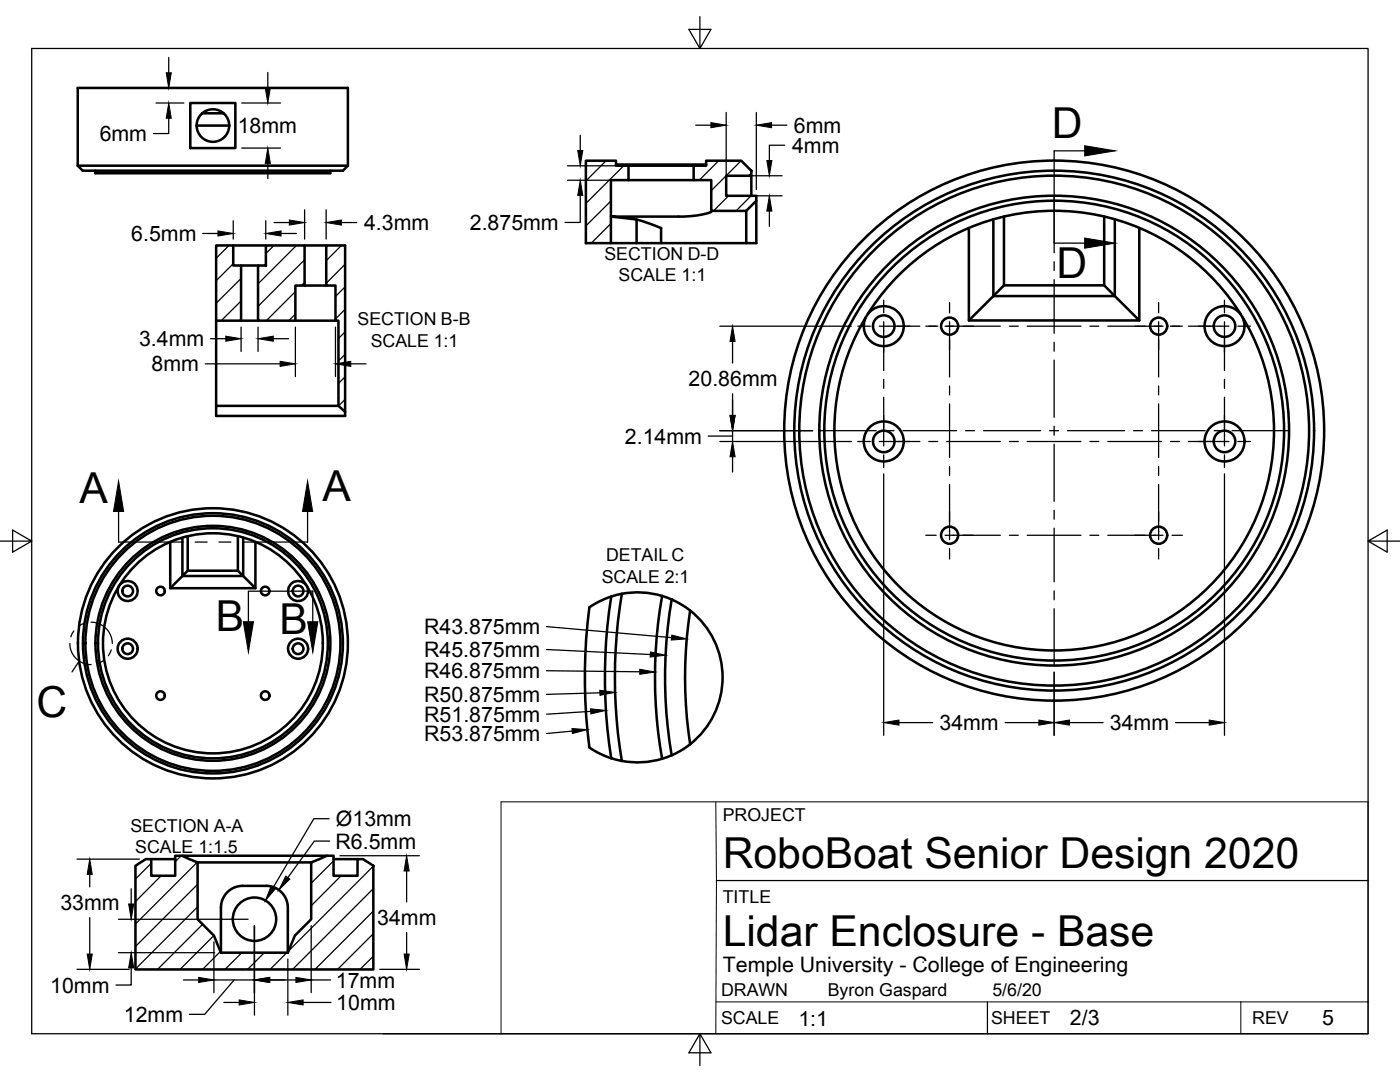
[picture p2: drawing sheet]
<svg xmlns="http://www.w3.org/2000/svg" width="279mm" height="216mm" viewBox="0 0 279 216" stroke-linecap="round" stroke-linejoin="round" font-family="sans-serif">
<!-- layer: Visible -->
<g fill="none" stroke="#000" stroke-width=".51">
<path d="M15.5 17.5h53.9v15.6l-1 1h-51.9l-1-1zM15.5 33.1h53.9M19 34.1v.5h46.9v-.5M38 20.6h9v8.9h-9zM39.2 25.1h6.5M40.3 22.6h4.3M116.9 32.1h6v1h2.5v2.8h-3.5v12.6h-5zM122.9 32.8h18M125.4 35.9h13M125.4 33.1h13M138.4 33.1h2.5v-1h7l2 2v1h-5v4h6v1l-2 2h-7v-6.2h-3.5zM149.9 35.1v4"/>
<path d="M46.5 49h-3.4v34h25.8v-34h-3.8v8h1.9v7h.5v17M46.5 49v4h1.6v11h-5M46.5 49h6.6M48.1 53h3.4M53.1 49h7.7v8h-1.9v7h-7.4v-11h1.6zM60.8 57h4.3M60.8 49h4.3M127 43.8l4.9 1.7v3M141.9 42.1l-.2 .3-1 .3-3.9 .5h-14.9l5.1 .6v4.7M148.9 42.1v6.4M150.9 40.1v8.4h-29M193.4 45.5v18.4h34v-18.4"/>
<path d="M200.4 43.2v13.7l-2.2 2.2v-15.3M200.4 56.9h20M220.4 43.2v13.7l2.1 2.2h-24.3l-4.8 4.8M222.5 43.8v15.3l4.9 4.8M48.1 64h3.4M58.9 64h8.1M173.2 62.7a4 4 0 0 1 6.7 .6 4 4 0 0 1-3.5 5.8 4 4 0 0 1-3.6-5.8M247.6 62.7a4 4 0 0 0-6.8 .6 4 4 0 0 0 3.6 5.8 4 4 0 0 0 3.5-5.8M43.1 81h24.4M67.5 81l1.4 1.2M23.9 116.7a2 2 0 0 1 3.4 .3 2 2 0 0 1-1.8 2.9 2 2 0 0 1-1.8-2.9M34 108.1v9.3h17v-9.3"/>
<path d="M37.5 107v6.9l-1.1 1v-7.6M37.5 113.9h10M47.5 107v6.9l1 1h-12.1l-2.4 2.5M48.5 107.3v7.6l2.5 2.5M61.1 116.7a2 2 0 0 0-3.4 .3 2 2 0 0 0 1.8 2.9 2 2 0 0 0 1.8-2.9M122 119a16.5 16.5 0 0 0-4.4 2.2 108.8 108.8 0 0 0 0 27.9 16.5 16.5 0 0 0 4.4 2.2M122 119a103.9 103.9 0 0 0 0 32.3M124.1 118.5a17 17 0 0 1 9.9 1.1M124.1 118.5l-2.1 .5M124.1 118.5a101.8 101.8 0 0 0 0 33.3M132.1 118.9a93.9 93.9 0 0 0 0 32.5M134 119.6l2.2 1.1 1.5 1.1"/>
<path d="M134 119.6a92.1 92.1 0 0 0 0 31.1M137.7 121.8a88 88 0 0 0 0 26.7M137.7 121.8a17 17 0 0 1 0 26.7M134 150.7a17 17 0 0 1-12 .6M137.7 148.5l-1.5 1.1-2.2 1.1M27 172.8l1.3-.9a2.07 2.07 0 0 1 1.9-.5v3.4h4.8v-4a4.8 4.8 0 0 1 2.9 .7l1.5 .6v11.3l3.3 3.3 1.4 3.4h13.3l1.4-3.4 3.3-3.3v-11.3l1.9-.8a4.1 4.1 0 0 1 2.6-.5v4h4.8v-3.4a2.48 2.48 0 0 1 2 .7l1.1 .7v20.6h-47.5zM30.2 171.4h4.8M36.3 170.8h28.9M39.4 172.1h22.7M66.6 171.4h4.8M44.1 190.1v-9.1l.2-1.2 .5-1.1 1-1 1-.6 1.3-.3h5.3l.9 .1 1.4 .7 1 1.1 .6 1.1 .1 1.2v9.1"/>
<circle cx="42.5" cy="25.1" r="3.2"/>
<circle cx="176.4" cy="65.1" r="2.15"/>
<circle cx="189.5" cy="65.1" r="1.7"/>
<circle cx="231.2" cy="65.1" r="1.7"/>
<circle cx="244.4" cy="65.1" r="2.15"/>
<circle cx="176.4" cy="88.1" r="4"/>
<circle cx="176.4" cy="88.1" r="2.15"/>
<circle cx="210.4" cy="85.9" r="51.9"/>
<circle cx="210.4" cy="85.9" r="43.9"/>
<circle cx="210.4" cy="85.9" r="45.9"/>
<circle cx="210.4" cy="85.9" r="46.9"/>
<circle cx="210.4" cy="85.9" r="50.9"/>
<circle cx="210.4" cy="85.9" r="53.9"/>
<circle cx="244.4" cy="88.1" r="4"/>
<circle cx="244.4" cy="88.1" r="2.15"/>
<circle cx="25.5" cy="117.9" r="1.07"/>
<circle cx="32" cy="117.9" r=".86"/>
<circle cx="52.9" cy="117.9" r=".86"/>
<circle cx="59.5" cy="117.9" r="1.07"/>
<circle cx="189.5" cy="106.8" r="1.7"/>
<circle cx="231.2" cy="106.8" r="1.7"/>
<circle cx="25.5" cy="129.4" r="2"/>
<circle cx="25.5" cy="129.4" r="1.07"/>
<circle cx="32" cy="138.8" r=".86"/>
<circle cx="42.5" cy="128.4" r="26"/>
<circle cx="42.5" cy="128.4" r="22"/>
<circle cx="42.5" cy="128.4" r="23.4"/>
<circle cx="42.5" cy="128.4" r="25.5"/>
<circle cx="42.5" cy="128.4" r="22.9"/>
<circle cx="42.5" cy="128.4" r="26.9"/>
<circle cx="52.9" cy="138.8" r=".86"/>
<circle cx="59.5" cy="129.4" r="2"/>
<circle cx="59.5" cy="129.4" r="1.07"/>
<circle cx="50.8" cy="183.4" r="4.3"/>
</g>
<!-- layer: Border -->
<path d="M6.3 9.7h266.7v196.6h-266.7zM139.7 3.3v6.4l2.2-3.8h-4.4l2.2 3.8M0 108h6.3l-3.8-2.2v4.4l3.8-2.2M273 108l3.8 2.2v-4.4l-3.8 2.2h6.4M139.7 206.3l-2.2 3.8h4.4l-2.2-3.8v6.3" fill="none" stroke="#000" stroke-width=".25"/>
<!-- layer: Titleblock -->
<path d="M143 175.7h130M197.1 199.9v6.4M76.4 206.3h196.6" fill="none" stroke="#000" stroke-width=".25"/>
<path d="M142.9 160l.1 15.7-.1 30.6M142.9 199.9h130.1M184.1 192h.1M247.6 199.9v6.4M100 206.3v-46.3h173v46.3" fill="none" stroke="#000" stroke-width=".2"/>
<!-- layer: Hatching -->
<g fill="none" stroke="#000" stroke-width=".25">
<path d="M121 32.1l-4.1 4M124.5 33.1l-7.6 7.5M143.4 32.1l-3.8 3.9M145.4 39.1l-3 3M147.9 32.1l-6 6M149.9 39.1l-3 3M149.9 34.5l-.5 .6M45.7 49l-2.6 2.5M46.5 52.6l-3.4 3.4M48.1 55.6l-5 4.9M54.7 49l-1.7 1.6M58.9 58.2l-5.8 5.8"/>
<path d="M59.2 49l-7.7 7.6M60.8 51.8l-9.3 9.3M60.8 56.3l-.7 .7M68.1 49l-3 3M68.9 52.7l-3.8 3.8M68.9 57.3l-1.9 1.9M121.9 40.1l-5 5M121.9 44.6l-3.9 3.9M48.1 60l-3.9 4M58.9 62.7l-1.3 1.3M68.9 61.7l-1.9 1.9M68.9 66.2l-1.4 1.3"/>
<path d="M68.9 70.7l-1.4 1.3M68.9 75.2l-1.4 1.3M68.9 79.7l-1.3 1.3M30.2 172.2l-3.1 3.2M32.2 174.8l-5.1 5.1M36.2 170.8l-1.2 1.1M39.3 172.1l-12.2 12.3M39.4 176.5l-12.3 12.3M66.6 171.8l-4.5 4.4M68.1 174.8l-6 5.9M71.4 171.4v.1M74.5 172.8l-16.9 16.9"/>
<path d="M74.5 177.3l-16.1 16.1M39.4 181l-12.3 12.3M40.4 184.4l-8.9 9M42.7 186.7l-6.8 6.7M44 189.8l-3.6 3.6M48.3 190.1l-3.4 3.3M52.7 190.1l-3.3 3.3M57.2 190.1l-3.3 3.3M74.5 181.8l-11.6 11.6M74.5 186.3l-7.1 7.1M74.5 190.8l-2.6 2.6"/>
</g>
<!-- layer: Annotations -->
<g fill="none" stroke="#000" stroke-width=".25">
<path d="M216.5 30.1h-6.1v18.4h6.1M23.7 102.1v6.1h12.9M38.9 108.2h2.4M43.7 108.2h2.4M61.4 102.1v6.1h-12.9M13.9 128.4a4.2 4.2 0 0 0 4.3 4.2M14.7 125.9l-.6 1.2M15.8 131.9l-1.4 2.2M16.8 124.4l-1.1 .6M18.2 124.2a4.2 4.2 0 0 1 4.2 4.2M20.7 131.8l-1.2 .6M22.2 129.7l-.6 1.2"/>
<path d="M49.6 124.1v-6.1h12.8v6.1"/>
</g>
<path d="M216.5 29.1l6.1 1-6.1 1zM216.5 47.5l6.1 1-6.1 1zM23.7 96l1 6.1h-2.1zM61.4 96l1 6.1h-2zM48.6 124.1h2l-1 6.1zM61.4 124.1h2l-1 6.1z" fill="#000" stroke="#000" stroke-width=".2"/>
<!-- layer: Dimensions -->
<g fill="none" stroke="#000" stroke-width=".25">
<path d="M16.8 17.6h19.4M33.7 11.5v3M53.4 14.5v3M31.1 20.6h5.6M33.7 23.6v3h-3.1M48.2 20.6h7.8M48.2 29.5h7.8M53.4 32.6v3M113.3 36h10.9M113.3 33.1h10.9M115.8 39v5.4h-3M115.8 27v3"/>
<path d="M138.8 25h3.1M144.9 22.4v15.4M146.2 39.1h9.9M146.2 35.1h9.9M150.9 22.4v15.4M154 25h3M156.6 29h-3.1v3M40.4 46.6h3.1M46.5 44v3.7M53 44v3.7M54.7 44.4h3M56.1 46.6h3"/>
<path d="M60.8 41.9v5.8M65.1 41.9v5.8M68.1 44.4h3.1M153.5 42.1v3.1M41 72.6h14.9M42 67.6h3.1M48.1 65.3v4.8M51.5 65.3v4.8M54.5 67.6h3.1M58.9 65.3v9.8M67 65.3v9.8M70 72.6h3"/>
<path d="M143.7 65.1h26.2M146.2 68.1v4.4M146.2 78.6v4.3M141.3 87h4.9M143.7 85.9h18.5M143.7 88.1h26.2M146.2 85.9v2.2M146.2 91.1v3.1M176.4 94.6v52.1M244.4 94.6v52.1M109.1 133.8l18.6 .2M109.1 129.6l20.7 1"/>
<path d="M109.1 125l24.9 2.2M119.7 138.2l-10.6 .4M210.4 134.1v12.6M114.2 145.9l-5.1 .5M117.9 141.9l-8.8 .6M179.4 144.2h6.7M200.6 144.2h6.7M213.4 144.2h6.8M234.6 144.2h6.7M15.4 171.4h12.5M17.9 174.5v2.5M26.2 177.3v3.1"/>
<path d="M65.7 163.4h-3.1l-8.1 13.7M65.8 167.8h-3.1l-5.3 7.3M67.8 170.8h15.9M81.2 173.8v6.2M15.4 193.4h10.4M17.9 183.1v7.3M23.6 190.1h19.2M23.6 183.4h25.9M26.2 193.1v3.5h-3.1M36.6 195.5h3M42.7 187.9v10.2M42.7 195.5h8.1"/>
<path d="M46.7 195.5l-5.8 6.9h-3.1M50.8 184.7v17.9M53.8 195.5h5.3M57.4 191.4v11.2M62.1 195.5h3.9M62.1 184.7v13.4M75.8 193.4h7.9M81.2 186.1v4.3M44.7 200h3M60.5 200h5.6"/>
</g>
<g fill="#000" stroke="#000" stroke-width=".2">
<path d="M33.2 14.5h1l-.5 3.1zM52.9 17.5h1.1l-.6 3.1zM33.7 20.6l.5 3h-1zM53.4 29.5l.6 3.1h-1.1zM115.3 30h1l-.5 3.1zM115.8 36l.5 3h-1zM141.9 24.5l3 .5-3 .5zM153 32h1.1l-.6 3.1zM150.9 25l3.1-.5v1zM43.5 46.1l3 .5-3 .5zM53 46.6l3.1-.5v1zM57.7 43.9l3.1 .5-3.1 .5z"/>
<path d="M65.1 44.4l3-.5v1zM153.5 39.1l.6 3h-1.1zM45.1 67.1l3 .5-3 .5zM51.5 67.6l3-.5v1zM55.9 72.1l3 .5-3 .5zM67 72.6l3-.5v1zM146.2 65.1l.5 3h-1zM145.7 82.9h1l-.5 3zM146.2 88.1l.5 3h-1zM119.7 137.7l3.1 .5-3.1 .5zM127.7 133.5l3 .6-3 .5zM129.8 130.1l3 .6-3 .4z"/>
<path d="M134.1 126.7l3 .8-3.1 .2zM114.2 145.4l3 .2-3 .8zM117.9 141.4l3 .4-3 .7zM176.4 144.2l3-.5v1zM207.3 143.7l3.1 .5-3.1 .5zM210.4 144.2l3-.5v1zM241.3 143.7l3.1 .5-3.1 .5zM17.9 171.4l.5 3.1h-1zM54.1 176.8l.9 .5-2 2.4zM57 174.8l.8 .6-2.2 2.2zM81.2 170.8l.5 3h-1.1zM17.4 190.4h1l-.5 3z"/>
<path d="M25.7 180.4h1l-.5 3zM26.2 190.1l.5 3h-1zM39.6 195l3.1 .5-3.1 .5zM47.7 199.5l3.1 .5-3.1 .5zM50.8 195.5l3-.5v1zM59.1 195l3 .5-3 .5zM57.4 200l3.1-.5v1zM80.6 190.4h1.1l-.5 3z"/>
</g>
<!-- layer: Center Lines -->
<g fill="none" stroke="#000" stroke-width=".25">
<path d="M210.4 39v11.4M176.4 59.9v2.5M210.4 52.2v1.8M210.4 55.8v10.7M244.4 59.9v2.5M171.2 65.1h2.5M175.5 65.1h8.1M176.4 64.2v9.7M176.4 75.7v1.8M176.4 79.3v9.7M184.8 65.1h2.4M188.6 65.1h11"/>
<path d="M189.5 60.3v2.1M189.5 64.2v11M189.5 77v1.8M201.4 65.1h1.8M205 65.1h10.7M210.4 68.3v1.8M210.4 71.9v11.4M217.5 65.1h1.8M221.1 65.1h11M231.2 60.3v2.1M231.2 64.2v11M231.2 77v1.8"/>
<path d="M233.6 65.1h2.4M237.2 65.1h8.1M244.4 64.2v9.7M244.4 75.7v1.8M244.4 79.3v9.7M247 65.1h2.6M163.4 85.9h11.5M171.2 88.1h2.5M175.5 88.1h8.1M176.4 90.8v2.5M176.6 85.9h1.8M180.2 85.9h10.7"/>
<path d="M185.4 88.1h1.8M188.9 88.1h10.7M189.5 80.6v10.7M189.5 93.1v1.8M189.5 96.7v11M192.7 85.9h1.8M196.3 85.9h11.4M201.4 88.1h1.8M205 88.1h10.7M209.5 85.9h1.8M210.4 85v1.8M210.4 88.6v11.4"/>
<path d="M213 85.9h11.5M217.5 88.1h1.8M221.1 88.1h10.7M226.2 85.9h1.8M229.8 85.9h10.7M231.2 80.6v10.7M231.2 93.1v1.8M231.2 96.7v11M233.6 88.1h1.8M237.2 88.1h8.1M242.3 85.9h1.8M244.4 90.8v2.5"/>
<path d="M245.9 85.9h11.4M247 88.1h2.6M184.8 106.8h2M188.6 106.8h11M189.5 109.5v2M201.4 106.8h1.8M205 106.8h10.7M210.4 101.8v1.8M210.4 105.4v10.7M210.4 117.9v1.8M217.5 106.8h1.8M221.1 106.8h11"/>
<path d="M231.2 109.5v2M233.9 106.8h2.1M210.4 121.5v11.4"/>
</g>
<g font-size="8.5">
<text x="209.9" y="27.5">D</text>
<text x="210.9" y="55.5">D</text>
<text x="15.9" y="100.3">A</text>
<text x="64.4" y="99.9">A</text>
<text x="43.1" y="125.9">B</text>
<text x="55.8" y="126.5">B</text>
<text x="7.3" y="143.1">C</text>
<text x="144.3" y="173.2">RoboBoat Senior Design 2020</text>
<text x="144.3" y="188.8">Lidar Enclosure - Base</text>
</g>
<g font-size="4.3">
<text x="19.9" y="28.2">6mm</text>
<text x="47.4" y="26.6">18mm</text>
<text x="158.4" y="26.5">6mm</text>
<text x="158.1" y="30.5">4mm</text>
<text x="72.7" y="45.9">4.3mm</text>
<text x="93.8" y="45.9">2.875mm</text>
<text x="26.2" y="48.1">6.5mm</text>
<text x="27.7" y="69.1">3.4mm</text>
<text x="30.2" y="74.1">8mm</text>
<text x="137.4" y="77">20.86mm</text>
<text x="124.7" y="88.5">2.14mm</text>
<text x="84.6" y="131.1">R45.875mm</text>
<text x="84.6" y="126.5">R43.875mm</text>
<text x="84.6" y="135.3">R46.875mm</text>
<text x="84.6" y="140.1">R50.875mm</text>
<text x="84.7" y="144">R51.875mm</text>
<text x="84.7" y="147.9">R53.875mm</text>
<text x="187.5" y="145.7">34mm</text>
<text x="221.5" y="145.7">34mm</text>
<text x="67" y="164.8">Ø13mm</text>
<text x="67" y="169.3">R6.5mm</text>
<text x="12" y="181.5">33mm</text>
<text x="75.3" y="184.5">34mm</text>
<text x="67" y="197.1">17mm</text>
<text x="144.3" y="193.9">Temple University - College of Engineering</text>
<text x="10" y="198.1">10mm</text>
<text x="24.7" y="203.9">12mm</text>
<text x="67.1" y="201.5">10mm</text>
<text x="159.3" y="204.8">1:1</text>
<text x="213.5" y="204.6">2/3</text>
<text x="263.9" y="204.4">5</text>
</g>
<g font-size="3.5">
<text x="120.6" y="51.8">SECTION D-D</text>
<text x="123.4" y="56.1">SCALE 1:1</text>
<text x="71.4" y="64.9">SECTION B-B</text>
<text x="74" y="69.2">SCALE 1:1</text>
<text x="120.9" y="112">DETAIL C</text>
<text x="120.1" y="116.3">SCALE 2:1</text>
<text x="26" y="165.9">SECTION A-A</text>
<text x="144.3" y="163.8">PROJECT</text>
<text x="27" y="170.2">SCALE 1:1.5</text>
<text x="144.3" y="180.1">TITLE</text>
<text x="143.9" y="198.8">DRAWN</text>
<text x="165.2" y="198.8">Byron Gaspard</text>
<text x="198.1" y="198.8">5/6/20</text>
<text x="143.9" y="204.4">SCALE</text>
<text x="197.8" y="204.4">SHEET</text>
<text x="249.9" y="204.3">REV</text>
</g>
</svg>
